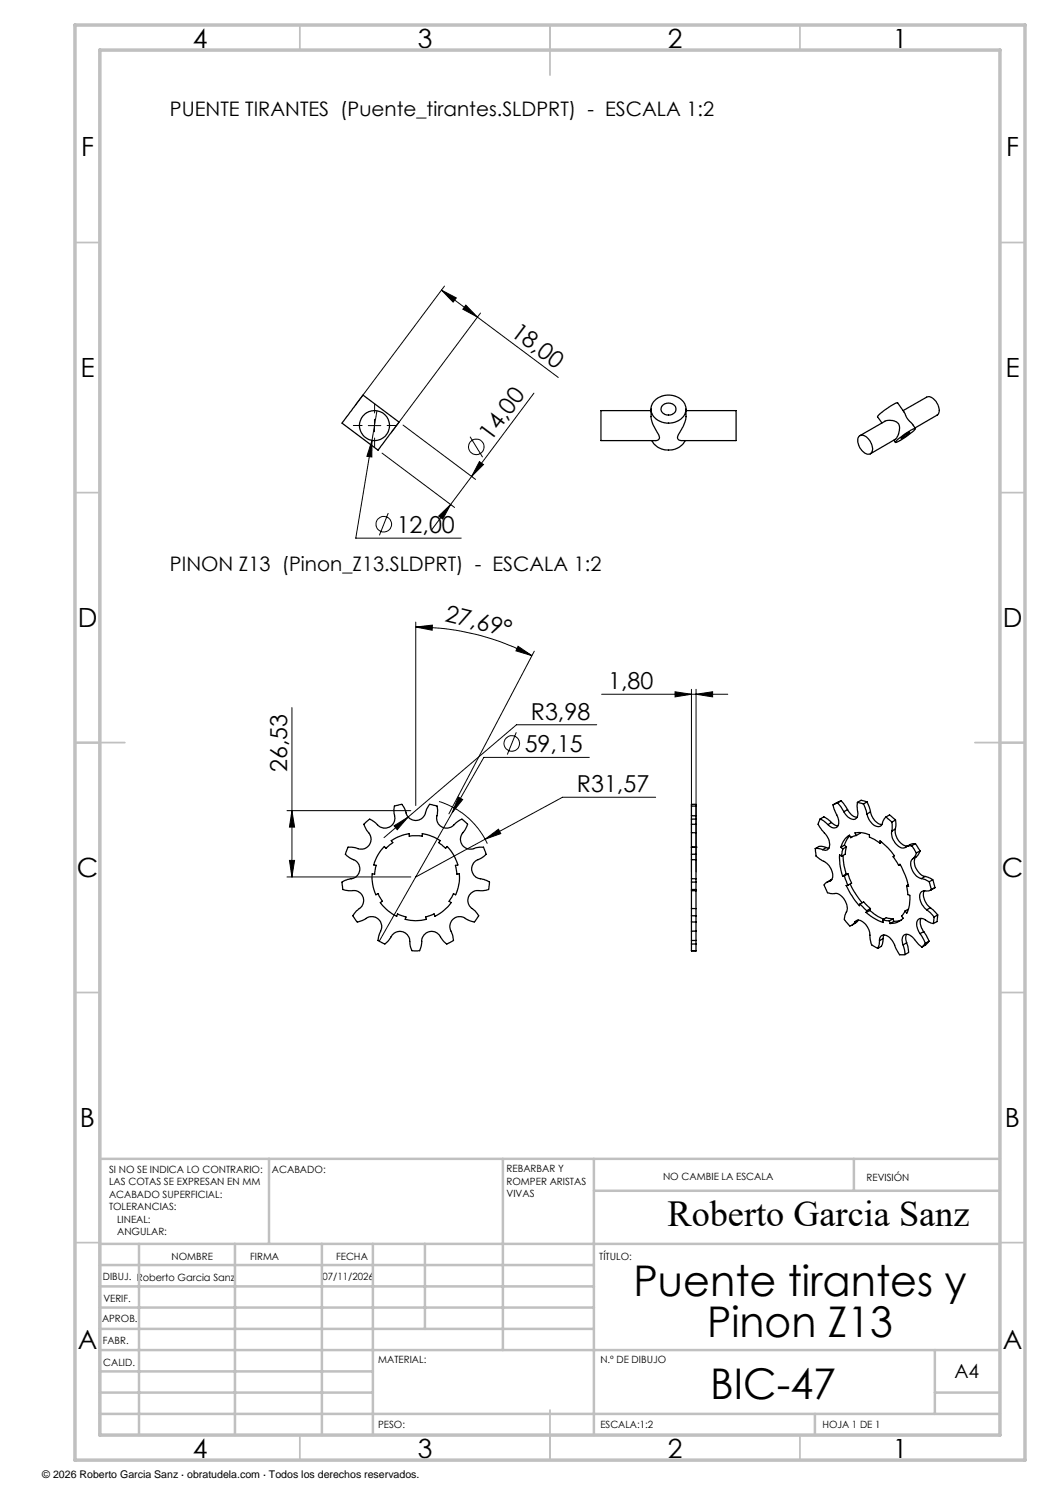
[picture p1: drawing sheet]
<svg xmlns="http://www.w3.org/2000/svg" width="210mm" height="297mm" viewBox="0 0 210 297" stroke-linecap="round" stroke-linejoin="round" font-family="sans-serif">
<g fill="none" stroke="#000" stroke-width=".2">
<path d="M88.3 58l7.2 5.4M88.3 58l3 1.6-.7 .8zM88.9 57.2l-17.8 23.8M93.2 61l2.3 2.4-2.9-1.6zM95.5 63.4l16.2 12.1M96.1 62.6l-17.8 23.8M106.8 78.6l-16.7 22.3M73.7 85.1h2.5M74.4 88.1v3.3l-1-.1zM74.4 88.1l-3.2 19.5h21.1M74.9 83.9v2.5M75.4 82.2l-1 5.9"/>
<path d="M76.4 90.6l14.5 10.9M80.6 85l14.5 10.9M94 87.3l2.5 4.1M95.9 92.3l.8 .6-2.4 2.4zM77.6 102.6l-1.7 4.5M87.7 103.2l2.4-2.3-1.6 2.9zM90.1 100.9l-3.8 5.1M83.1 125.4l3.4-.4-.1 1zM83.1 125.4a49.8 49.8 0 0 1 23.3 5.7M83.1 124.4v36.7M103.6 129.3l2.8 1.8-3.2-.9zM106.9 130.2l-17.1 32.6"/>
<path d="M120.3 138.8h25.3M135 138.4l3.3 .4-3.3 .6zM138.3 137.9v36.5M139.2 138.8l3.3-.4v1zM139.2 137.9v36.5M58.4 141.5v33.9M91.7 159.4l.8 .5-2 2.6zM103.3 146.5l-1.8 4.4M117.9 151.5h-21.1l-6.3 11M119.3 145h-16l-26.5 22.5M131.1 159.5h-18.6l-29.4 15.9M57.4 175.4h24.8"/>
<path d="M57.4 162.1h24.8M57.9 172.1h1l-.5 3.3zM58.4 162.1l.5 3.3h-1zM78.8 165.2l2.8-1.8-2.2 2.5zM87.8 160.3a15.8 15.8 0 0 1 9.7 8.4M90.5 162.5l-14.7 25.7M97 167.8l2.7-2 .5 .9z"/>
<circle cx="95.3" cy="89.4" r="1.56"/>
<circle cx="76.8" cy="104.8" r="1.55"/>
<circle cx="102.4" cy="148.7" r="1.55"/>
</g>
<path d="M72.4 85.1h-1.7M74.9 82.6v-1.8M74.9 87.6v1.7M77.4 85.1h1.8" fill="none" stroke="#000" stroke-width=".2" stroke-dasharray="15.2 1.3 1.3 1.3"/>
<g fill="none" stroke="#c0c0c0" stroke-width=".35">
<path d="M60 5v5M110 5v10M160 5v5M15 48.5h5M200 48.5h5M15 98.5h5M200 98.5h5M15 148.5h10M195 148.5h10M15 198.5h5M200 198.5h5M15 248.5h5"/>
<path d="M200 248.5h5M60 287v5M110 282v10M160 287v5"/>
</g>
<g fill="none" stroke="#c0c0c0" stroke-width=".5">
<path d="M53.8 231.8v17M100.6 231.8v38.2M118.8 231.8v55.2M118.8 238.2h81.2M170.8 231.8v6.4M200 231.8h-180v55.2M20 248.8h180M20 257.3h98.8M20 253h98.8M27.8 248.8v38.2M47 248.8v38.2M64.4 248.8v38.2"/>
<path d="M74.6 248.8v38.2M85 248.8v17M20 265.8h98.8M20 261.5h98.8M20 278.5h54.6M20 274.3h54.6M20 270h180M187 278.5h13M187 270v12.8M20 282.8h180M163 282.8v4.2"/>
</g>
<path d="M15 5h190v287h-190zM20 10h180v277h-180z" fill="none" stroke="#c0c0c0" stroke-width=".7"/>
<g fill="#000">
<path d="M93.2 61l2.3 2.4-2.9-1.6zM88.3 58l3 1.6-.7 .8z"/>
<path d="M74.4 88.1l-1 3.2 1 .1zM91.7 159.4l-1.2 3.1 2-2.6zM78.8 165.2l.6 .7 2.2-2.5zM97 167.8l3.2-1.1-.5-.9zM135 138.4l3.3 .4-3.3 .6zM139.2 138.8l3.3-.4v1z"/>
<path d="M87.7 103.2l2.4-2.3-1.6 2.9zM95.9 92.3l.8 .6-2.4 2.4z"/>
<path d="M103.6 129.3l2.8 1.8-3.2-.9zM83.1 125.4l3.4-.4-.1 1z"/>
<path d="M57.9 172.1h1l-.5 3.3zM58.4 162.1l.5 3.3h-1z"/>
</g>
<g fill="none" stroke="#000" stroke-width=".25">
<path d="M72.5 79.1l7.3 5.3-4.2 5.6-7.2-5.4zM130.2 81.8v1.5a12.7 12.7 0 0 0 1.7 4 .64 .64 0 0 1-.7 .8h-11v-6h10M130.4 88.1a3.8 3.8 0 0 0 6.6 0M130.7 80.4a3.9 3.9 0 0 1 6.3 .6 2.78 2.78 0 0 1-2.5 3.6 3.5 3.5 0 0 1-4.3-2.5 2.26 2.26 0 0 1 .5-1.7zM132.6 81a1.58 1.58 0 0 1 2.6 .8 1.54 1.54 0 0 1-1.5 1.2 1.54 1.54 0 0 1-1.5-1.2zM137.2 81.8v2l-.9 2.1a2.35 2.35 0 0 0-.7 1.9l.6 .3h11v-6h-10M171.9 87.2a1.78 1.78 0 0 1 2.3 1.3 1.56 1.56 0 0 1-.3 2.3 2.62 2.62 0 0 1-2.1-3.5zM172 87.1l5-2.8a2.26 2.26 0 0 1 2.8 .7 3.1 3.1 0 0 1-.8 2.9l-4.9 2.9M176.4 84.6l-.9-1.2v-.2l1.5-1.3 2-1.2 .5-.2 1.3 1.9a5.6 5.6 0 0 0 1.8 2.5l.5 .8M178.8 88l.3 .5M179.1 88.3l2.3-1.8 1.4-.8h.3l-.6 .7-2 1.4a1.91 1.91 0 0 1-1.4 .6zM180.3 87.5l1.6-1-.7 .7-1 .5z"/>
<path d="M180.6 82.1l4.7-2.7a1.92 1.92 0 0 1 2.2 1.4 1.62 1.62 0 0 1-.1 2.2l-4.4 2.6M73.2 164.4a.9 .9 0 0 1 1.6-.1l.3 .3a2.07 2.07 0 0 0 2.8 .8 2.07 2.07 0 0 0 .9-2.7l.1-1.5 .9-.2 .6-.1 .7 1.2a2.08 2.08 0 0 0 2 2 2.08 2.08 0 0 0 2.1-2l.7-1.2 .6 .1 .9 .2 .1 1.5a2.07 2.07 0 0 0 .9 2.7 2.07 2.07 0 0 0 2.8-.8l1.2-.8 .7 .6 .4 .4-.6 1.4a2.07 2.07 0 0 0-.5 2.8 2.07 2.07 0 0 0 2.8 .5l1.5-.1 .4 1.1 .1 .3-1.1 .9a2.08 2.08 0 0 0-1.8 2.3 2.08 2.08 0 0 0 2.3 1.9l1.3 .5v.6l-.2 .9-1.4 .2a2.07 2.07 0 0 0-2.6 1.3 2.07 2.07 0 0 0 1.1 2.6l.9 1.2-.6 .9-.2 .3-1.4-.5a2.08 2.08 0 0 0-2.9-.1 2.08 2.08 0 0 0-.2 2.9l.3 1.4-.7 .4-.6 .3-1.1-1.1a2.08 2.08 0 0 0-2.5-1.4 2.08 2.08 0 0 0-1.5 2.5l-.4 1.3-.4 .1-1.1-.1-.4-1.3a2.08 2.08 0 0 0-1.5-2.5 2.08 2.08 0 0 0-2.5 1.4l-1 1.1-.7-.3-.7-.4 .3-1.4a2.08 2.08 0 0 0-.2-2.9 2.08 2.08 0 0 0-2.9 .1l-1.4 .5-.2-.3-.6-.9 .9-1.2a2.04 2.04 0 0 0 1.2-2.2 2.04 2.04 0 0 0-2-1.7h-.9l-1.2-.2-.1-.6a.86 .86 0 0 1 0-.9 .86 .86 0 0 1 .8-.4l.4-.1a2.08 2.08 0 0 0 2.3-1.9 2.08 2.08 0 0 0-1.8-2.3l-1.1-.9 .1-.3 .4-1.1 1.4 .1a2.07 2.07 0 0 0 2.9-.5 2.07 2.07 0 0 0-.5-2.8l-.6-1.4zM76.9 169.3l.3 .4 1.4-1.2-.4-.4a9.9 9.9 0 0 1 3.6-1.4v.5l.7-.1 2 .1v-.5a9.9 9.9 0 0 1 3.6 1.4l-.4 .4 1.4 1.2 .3-.4a8.9 8.9 0 0 1 2.2 3.7l-.5 .1 .3 1.7h.5a8.6 8.6 0 0 1-.8 4.2l-.4-.3-.9 1.6 .4 .2a8.8 8.8 0 0 1-3.2 2.8l-.2-.5-1.7 .6 .2 .5a8.1 8.1 0 0 1-4.3 0l.2-.5-1.7-.6-.2 .5a8.8 8.8 0 0 1-3.2-2.8l.4-.2-.9-1.6-.4 .3a8.6 8.6 0 0 1-.8-4.2h.5l.3-1.7-.4-.1a8.4 8.4 0 0 1 2.1-3.7zM138.3 175.8v.6M138.3 176.4v1.5M138.3 177.9v.2M138.3 169.4v1.4M138.3 170.8v1.1M138.3 169.4h.1M138.3 171.9v3.9M138.3 178.1v3.6M138.3 166.5v2.9"/>
<path d="M138.3 163.8v1M138.3 164.8v1.7M138.3 163.2v.6M138.3 161.2v2M138.3 161.2v-.3h.9v.3M138.3 178.1h.9M138.3 169.4h.9M138.3 175.8h.9M138.3 176.4h.9M138.3 177.9h.9M138.3 170.8h.9M138.3 171.9h.9"/>
<path d="M138.3 166.5h.9M138.3 163.8h.9M138.3 164.8h.9M138.3 163.2h.9M138.3 161.2h.9M139.2 175.8v.6M139.2 176.4v1.5M139.2 177.9v.2M139.2 169.4v1.4M139.2 170.8v1.1M139.2 169.4h.1M139.2 171.9v3.9"/>
<path d="M139.2 178.1v3.6M139.2 166.5v2.9M139.2 163.8v1M139.2 164.8v1.7M139.2 163.2v.6M139.2 161.2v2M163.1 169.7v.5a1.61 1.61 0 0 0 .9 1.6 3.6 3.6 0 0 1 2.5 3.7l-.2 .5-.4 .2M163.1 169.7h.5l.9 .2M164 163.8l-.1 .2a1.13 1.13 0 0 0 .3 1.8l.2 .2a3.6 3.6 0 0 1 1.4 3.5 .87 .87 0 0 1-1.3 .4M164 163.8l1.6 1.1M164 163.8l.8-.4 1.5 1.1M165.2 169.5l.6 .1"/>
<path d="M165.2 169.5l-.9-.2a1.51 1.51 0 0 0-1.2 .4M165.2 169.5l-.7 .4M165.9 176.2l-.2 .1a.92 .92 0 0 0-.8 .9l.3 .7a1.09 1.09 0 0 0 1.4 .8 2.4 2.4 0 0 1 2.7 2 2.5 2.5 0 0 1-.3 2.4 1.59 1.59 0 0 0 .7 1.8l.3 .3h.1l.9-.8M166.3 176l-.4 .2M166.3 164.5l.6 .5 .7 .2M166.3 164.5l-.7 .4M166.4 175.9l-1 .6M166.6 161l.2 .7 .6 1.3a1.93 1.93 0 0 1-.2 2.5 1.45 1.45 0 0 1-1.6-.6M167.5 160.6l-.9 .4M167.5 160.6l1.3 1.7M168.2 169.5l.4 .3M168.2 160.2l1.3 1.7"/>
<path d="M168.2 160.2l-1.6 .8M168.2 160.2l-.7 .4M168.3 171.3l-.4-.3a10.9 10.9 0 0 0 .6 4.2M168.6 169.8l-.3 1.5M168.6 171.1l.2 2 .4 1.7M168.9 175.2l.7 1.9M168.9 175.2h-.4M168.9 169l-.7 .5M168.9 169l.4 .4M169.2 174.8l-.7 .4M169.3 169.4l-.2 1.4-.8 .5M169.3 169.4l-.7 .4"/>
<path d="M169.5 161.9a2.6 2.6 0 0 0 1.9 1.6M169.5 161.9l-.7 .4M169.6 177.1h-.4a19.4 19.4 0 0 0 2.7 4l.1-.3M169.6 174.8l.7 1.8-.7 .5M169.6 174.8l-.7 .4M169.6 174.8h-.4M169.9 167.1l-.5 .8-.5 1.1M170 176.8l.8 1.5 1.6 2.2M170.1 167.5l-.2-.5a4 4 0 0 0-1.7 2.5M170.4 167.4l-.3 .1M171.2 167.1l-.2-.5a5 5 0 0 1 2.9 .4v.4l2.1 1.2M171.2 167.1l-1.1 .4"/>
<path d="M171.5 160.5l-.1 1.3a1.77 1.77 0 0 1-.4 2 2.2 2.2 0 0 1-2.2-1.5M171.5 160.5l1.2 .3M171.9 166.5l.1 .2-.8 .4M172.7 160.8l.7 2M173.4 162.8a2.69 2.69 0 0 0 2.6 2.5l.4-.3 .3-.9 .5-.7M173.4 160.4l.7 2M173.4 160.4l-1.2-.3-.7 .4M173.4 160.4l-.7 .4M174.1 162.4l.1 .2a2.9 2.9 0 0 0 2.2 2.3M174.1 162.4l-.7 .4M176 168.6v-.4a13.5 13.5 0 0 1 2.9 3l-.3 .1 1.1 1.8M176.3 168.4l-.3 .2"/>
<path d="M177.2 163.4l1.2 1M177.2 163.4l.7-.4 1.2 1M178.4 164.4v1.8M178.4 166.2a3.1 3.1 0 0 0 2.3 3.4l.8-.4h.9M179.1 165.8a2.98 2.98 0 0 0 2.4 3.4h.1M179.1 165.8l-.7 .4M179.1 164v1.8M179.1 164l-.7 .4M179.7 173.1l.3-.2a15.1 15.1 0 0 1 1.7 4.4l-.4-.2M180 172.9l-.3 .2M181.3 177.1l.2 1.2a.65 .65 0 0 0 .5 .8 6.6 6.6 0 0 1-.6 3.5l-.4-.4M181.6 176.9l-.3 .2"/>
<path d="M182.4 169.2l.9 1.4M182.5 171.8a2.28 2.28 0 0 0 .3 2.9 2.45 2.45 0 0 0 1.5 1M183.1 168.7l.9 1.5M183.1 168.7l-1 .2-.8 .5M183.1 168.7l-.7 .5M183.3 170.6l-.3 .7-.5 .5M183.3 171.3a2.29 2.29 0 0 0 .3 2.9 2.23 2.23 0 0 0 1.4 1.1M183.3 171.3l-.8 .5M184 170.2l-.4 .8-.3 .3M184 170.2l-.7 .4M184.3 175.7l1.5 .7M184.8 178.2a3.1 3.1 0 0 0 1.3 3.3"/>
<path d="M185 175.3l1.5 .7M185 175.3l-.7 .4M185.8 176.4l.3 .9a.61 .61 0 0 1 0 .8 .61 .61 0 0 1-.8 .1 1.11 1.11 0 0 0-1.2 .3 1.11 1.11 0 0 0-.1 1.3v.2a3.5 3.5 0 0 0 1.3 2M186.5 176l.5 1.5M186.5 176l-.7 .4M187 177.5l-.8 .5M187 177.5h-.1M138.3 183.2v1.2M138.3 181.7v1.5M138.3 184.4v1.8M138.3 188.1v.7M138.3 186.2v1.9"/>
<path d="M138.3 188.8v1.3M138.3 190.1h.9M138.3 181.7h.9M138.3 184.4h.9M138.3 183.2h.9M138.3 186.2h.9M138.3 188.1h.9M138.3 188.8h.9M139.2 183.2v1.2M139.2 181.7v1.5M139.2 184.4v1.8M139.2 188.1v.7"/>
<path d="M139.2 186.2v1.9M139.2 188.8v1.3M171 184.4a1.12 1.12 0 0 1 1.8 .1 4 4 0 0 1 1.3 3.5 1.5 1.5 0 0 0 1.2 1.5l.2 .2M171 184.4l.7-.4-.6 .6-.7 .5M172 180.8l1.4 1.3M172 180.8l.7-.4 1.4 1.3M173.2 182.5a10.2 10.2 0 0 0 3.5 2l-.2-.5M173.4 182.1l-.2 .4M174 182.1l1.6 1.2 1.1 .5M174 182.1l-.8 .4M174.1 181.7l-.7 .4M174.1 181.7l-.1 .4"/>
<path d="M175.9 188.1a1.02 1.02 0 0 1 .6-1.1 1.02 1.02 0 0 1 1.2 .3l.8 1 1 1.9a.91 .91 0 0 0 1.2 .8l.3-.1M175.9 188.1l-.1 .9-.3 .7M176.5 184l1.4 .2M176.6 187.7l-.3 1.6-.8 .4M176.6 187.7l-.7 .4M176.8 187l-.2 .7M177.9 184.2l.1 .5M178.6 183.8l-1.4-.3-.7 .5M178.6 183.8l-.7 .4M178.6 183.8l.2 .5M178.8 184.3l-.8 .4M180.3 184l-1.5 .3"/>
<path d="M180.6 189a1.47 1.47 0 0 1 .5-2.1 2.7 2.7 0 0 1 2.2 1.4l1.1 1.1M180.6 189l.4 1.9M181 182.2l-.7 1 .4 .5a3.5 3.5 0 0 1-2.7 1M181.3 186.9a2.07 2.07 0 0 0 0 1.7M181.3 188.6l.4 1.9-.7 .4M181.3 188.6l-.7 .4M181.7 181.8l-.7 .4M184 186.7l1.1 2M184.2 183.7a2.6 2.6 0 0 0 .5 2.6M184.7 186.3l1.1 1.9M184.7 186.3l-.7 .4M185.1 188.7l-.7 .7"/>
<path d="M185.3 182l1.5 1.4M185.8 188.2l-.7 .8-.7 .4M185.8 188.2l-.7 .5M186.1 181.5l1.4 1.5M186.1 181.5l-.8 .5M186.7 184.7l-1.2-.4a1.43 1.43 0 0 0-1.9-.4 2.39 2.39 0 0 0 .4 2.8M186.8 183.4l-.1 1.3M187.5 183l-.1 1.3-.7 .4M187.5 183l-.7 .4"/>
<circle cx="74.9" cy="85.1" r="2.99"/>
</g>
<path d="M8.5 293.3h103.5v2.9h-103.5z" fill="#fff" stroke="#fff" stroke-width=".35"/>
<g font-size="8.5">
<text x="126.7" y="259.3">Puente tirantes y</text>
<text x="141.4" y="267.4">Pinon Z13</text>
<text x="142" y="279.7">BIC-47</text>
</g>
<text font-size="7.3" x="133.5" y="245.1">Roberto Garcia Sanz</text>
<g font-size="5.3">
<text x="38.5" y="9.5">4</text>
<text x="83.5" y="9.5">3</text>
<text x="133.6" y="9.5">2</text>
<text x="178.6" y="9.5">1</text>
<text x="16.2" y="31.3">F</text>
<text x="201.2" y="31.3">F</text>
<text x="16.1" y="75.5">E</text>
<text x="201.1" y="75.5">E</text>
<text x="15.5" y="125.5">D</text>
<text x="200.5" y="125.5">D</text>
<text x="15.4" y="175.5">C</text>
<text x="200.4" y="175.5">C</text>
<text x="16" y="225.5">B</text>
<text x="201" y="225.5">B</text>
<text x="15.5" y="269.8">A</text>
<text x="200.5" y="269.8">A</text>
<text x="38.5" y="291.5">4</text>
<text x="83.5" y="291.5">3</text>
<text x="133.6" y="291.5">2</text>
<text x="178.6" y="291.5">1</text>
</g>
<g font-size="4.7">
<text x="101.9" y="66.9" transform="rotate(37 101.9 66.9)">18,00</text>
<text x="98.2" y="88.3" transform="rotate(-53 98.2 88.3)">14,00</text>
<text x="79.3" y="106.5">12,00</text>
<text x="88.8" y="124.2" transform="rotate(14 88.8 124.2)">27,69°</text>
<text x="121.6" y="137.8">1,80</text>
<text x="106.2" y="143.9">R3,98</text>
<text x="57.4" y="154.5" transform="rotate(-90 57.4 154.5)">26,53</text>
<text x="104.9" y="150.4">59,15</text>
<text x="115.4" y="158.4">R31,57</text>
</g>
<g font-size="4">
<text x="34" y="23.1">PUENTE TIRANTES (Puente_tirantes.SLDPRT) - ESCALA 1:2</text>
<text x="34" y="114.1">PINON Z13 (Pinon_Z13.SLDPRT) - ESCALA 1:2</text>
</g>
<text font-size="3.9" x="190.9" y="275.5">A4</text>
<text font-size="2.1" x="8.5" y="295.6">© 2026 Roberto Garcia Sanz · obratudela.com · Todos los derechos reservados.</text>
<g font-size="2">
<text x="21.8" y="234.6">SI NO SE INDICA LO CONTRARIO:</text>
<text x="21.8" y="237.1">LAS COTAS SE EXPRESAN EN MM</text>
<text x="21.8" y="239.6">ACABADO SUPERFICIAL:</text>
<text x="54.4" y="234.6">ACABADO:</text>
<text x="101.3" y="234.5">REBARBAR Y</text>
<text x="101.3" y="237">ROMPER ARISTAS</text>
<text x="101.3" y="239.5">VIVAS</text>
<text x="132.6" y="236">NO CAMBIE LA ESCALA</text>
<text x="173.3" y="236.2">REVISIÓN</text>
<text x="21.8" y="242.1">TOLERANCIAS:</text>
<text x="23.4" y="244.6">LINEAL:</text>
<text x="23.4" y="247.1">ANGULAR:</text>
<text x="34.3" y="252">NOMBRE</text>
<text x="50" y="251.9">FIRMA</text>
<text x="67.2" y="251.9">FECHA</text>
<text x="119.9" y="251.9">TÍTULO:</text>
<text x="20.6" y="256.1">DIBUJ. Roberto Garcia Sanz</text>
<text x="64.5" y="255.9">07/11/2026</text>
<text x="20.7" y="260.3">VERIF.</text>
<text x="20.4" y="264.4">APROB.</text>
<text x="20.5" y="268.8">FABR.</text>
<text x="20.7" y="273.1">CALID.</text>
<text x="75.6" y="272.5">MATERIAL:</text>
<text x="120.1" y="272.5">N.º DE DIBUJO</text>
<text x="75.6" y="285.5">PESO:</text>
<text x="120.1" y="285.6">ESCALA:1:2</text>
<text x="164.5" y="285.6">HOJA 1 DE 1</text>
</g>
</svg>
